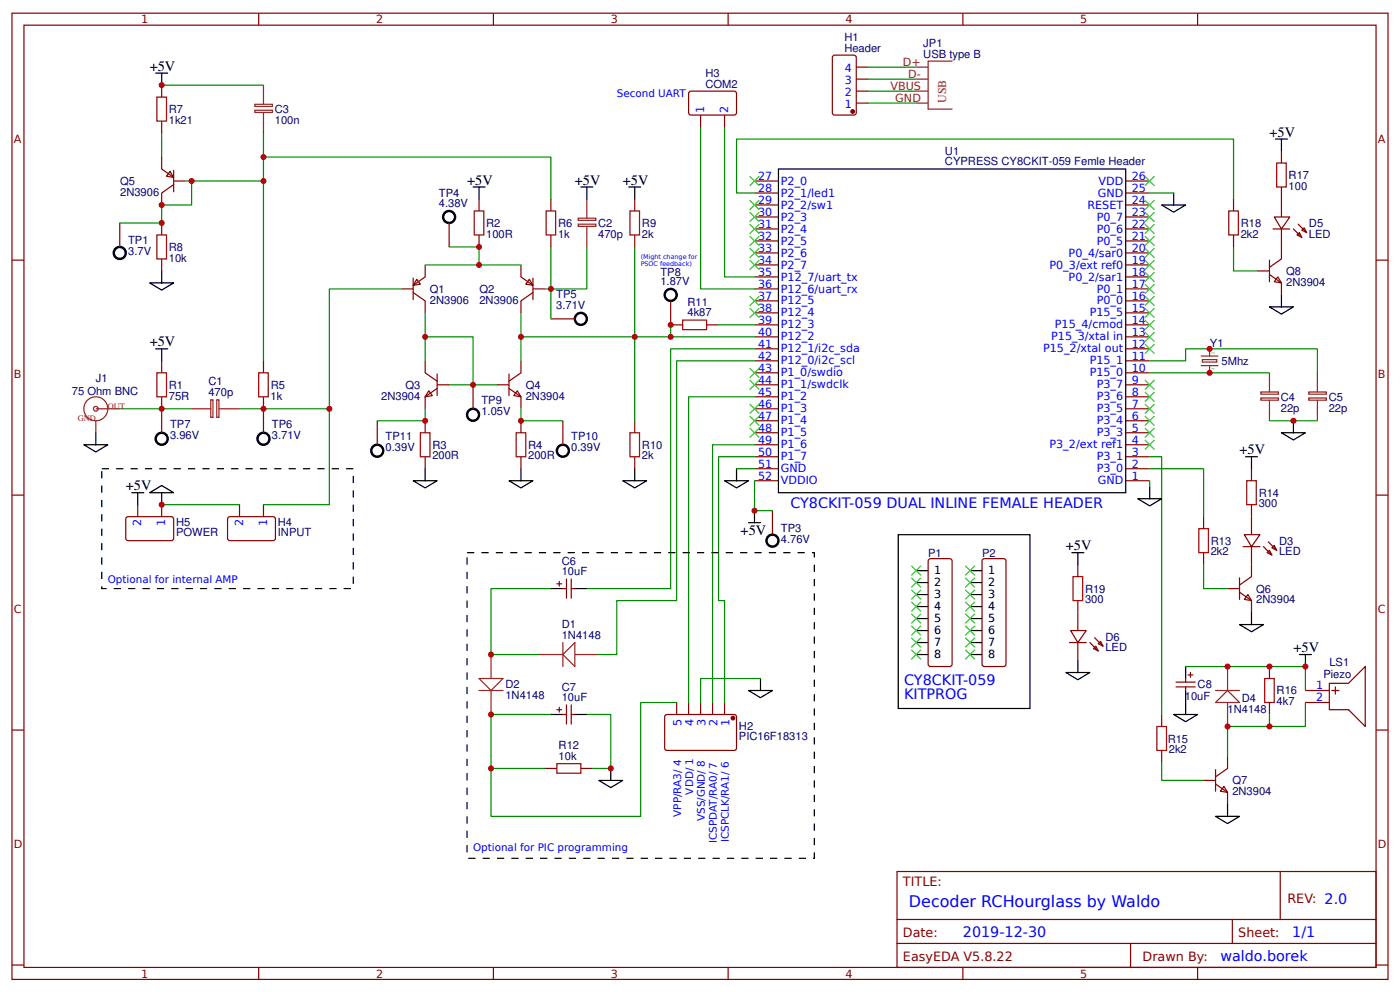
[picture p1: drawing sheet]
<svg xmlns="http://www.w3.org/2000/svg" width="309mm" height="219mm" viewBox="0 0 309 219" stroke-linecap="round" stroke-linejoin="round" font-family="sans-serif">
<g fill="none" stroke="#800" stroke-width=".26">
<path d="M2.6 2.9h304.1v213.3h-304.1zM5.3 5.6h298.7v207.9h-298.7zM35.7 18.8v2.6M57.1 2.9v2.7M109 2.9v2.7M160.9 2.9v2.7M184 12.4l.4-.2h4.2l.5 .2 .1 12.5-.3 .4-4.5 .1-.4-.3zM189.2 17.5h2.6M189.2 14.8h2.6M212.7 2.9v2.7M264.6 2.9v2.7M35.7 26.7v2.7"/>
<path d="M35.7 34.7v2.6l2.7 1.9M37.6 37.8l.8 1.4-1.6-.3zM38.4 40h2.6M38.4 37.6v4.7M166.7 40h5.3M189.2 22.8h2.6M189.2 20.1h2.6M248.7 40h5.3M2.6 57.4h2.7M35.7 49.2v2.7M35.7 57.1v2.7M38.4 40.7l-2.7 1.9v2.6"/>
<path d="M93.9 58.5v2.6l-2.6 1.9M105.8 43.9v2.7M105.8 51.9v2.6M115.1 58.5v2.6l2.6 1.9M121.7 43.9v2.7M121.7 51.9v2.6M140.2 43.9v2.7M140.2 51.9v2.6M166.7 58.5h5.3M166.7 55.8h5.3M166.7 53.2h5.3M166.7 50.5h5.3"/>
<path d="M166.7 47.9h5.3M166.7 45.2h5.3M166.7 42.6h5.3M248.7 58.5h5.3M248.7 55.8h5.3M248.7 53.2h5.3M248.7 50.5h5.3M248.7 47.9h5.3M248.7 45.2h5.3M248.7 42.6h5.3M304 57.4h2.7M35.7 79.6v2.7"/>
<path d="M58.2 79.6v2.7M88.6 63.8h2.7M91.3 64.6l2.6 1.8v2.7M91.3 61.4v4.7M92.1 61.6l.8 1.1-1.6 .3zM93.9 79.6v2.7l2.7 1.8M115.1 79.6v2.7l-2.7 1.8M116.9 61.6l.8 1.4-1.5-.3zM117.7 63.8h2.7M117.7 64.6l-2.6 1.8v2.7M117.7 61.4v4.7M148.2 71.7h2.6"/>
<path d="M156.1 71.7h2.6M166.7 79.6h5.3M166.7 77h5.3M166.7 74.3h5.3M166.7 71.7h5.3M166.7 69.1h5.3M166.7 66.4h5.3M166.7 63.8h5.3M166.7 61.1h5.3M248.7 79.6h5.3M248.7 77h5.3M248.7 74.3h5.3"/>
<path d="M248.7 71.7h5.3M248.7 69.1h5.3M248.7 66.4h5.3M248.7 63.8h5.3M248.7 61.1h5.3M35.7 87.6v2.6M58.2 87.6v2.6M93.9 92.9v2.6M94.7 86.3l.8 1-1.6 .3zM96.6 84.9h2.6M96.6 85.7l-2.7 1.9v2.6M96.6 82.5v4.8"/>
<path d="M109.8 84.9h2.6M112.4 85.7l2.7 1.9v2.6M112.4 82.5v4.8M114.3 86.3l.8 1.3-1.6-.3zM115.1 92.9v2.6M140.2 92.9v2.6M166.7 98.2h5.3M166.7 95.5h5.3M166.7 92.9h5.3M166.7 90.2h5.3M166.7 87.6h5.3M166.7 84.9h5.3"/>
<path d="M166.7 82.3h5.3M248.7 98.2h5.3M248.7 95.5h5.3M248.7 92.9h5.3M248.7 90.2h5.3M248.7 87.6h5.3M248.7 84.9h5.3M248.7 82.3h5.3M2.6 109.3h2.7M93.9 100.8v2.7M115.1 100.8v2.7M140.2 100.8v2.7"/>
<path d="M166.7 106.1h5.3M166.7 103.5h5.3M166.7 100.8h5.3M248.7 106.1h5.3M248.7 103.5h5.3M248.7 100.8h5.3M265.9 114v2.7M274.9 118h3.4l-1.8 2.6zM276.5 103.5v2.6M276.5 111.4v6.6M280.2 119.6l1.8 1.8M304 109.3h2.7"/>
<path d="M265.9 122v2.6M271.2 129.9h2.6M273.8 130.7l2.7 1.9v2.6M273.8 127.5v4.8M274.6 120.6h3.7M275.7 131.2l.8 1.4-1.6-.3zM276.5 120.6v6.7l-2.7 1.8M279.1 120.6l1.9 1.9M279.9 122l.6-.6 .5 1.1zM281 120.9l.5-.5 .5 1zM256.6 157.7v2.6M280.5 147.1v2.7"/>
<path d="M280.5 155v2.7M288.4 152.4h5.3M288.4 155h5.3M293.7 150.8h4.2l3.7-3.7v13.2l-3.7-3.7h-4.2zM294.2 152.4h1.6M295 151.6v1.6M2.6 161.1h2.7M256.6 165.6v2.7M265.9 172.2h2.7M268.6 173l2.6 1.9v2.6M268.6 169.9v4.7M270.4 173.6l.8 1.3-1.6-.3z"/>
<path d="M271.2 167v2.6l-2.6 1.8M304 161.1h2.7M198.2 192.4h105.8v21.1h-105.8zM282.8 192.4v10.5M2.6 213h2.7M57.1 213.5v2.7M109 213.5v2.7M160.9 213.5v2.7M198.2 202.9h105.8M198.2 208.2h105.8M212.7 213.5v2.7M249.8 208.2v5.3"/>
<path d="M264.6 213.5v2.7M272.3 202.9v5.3M304 213h2.7"/>
</g>
<g fill="none" stroke="#000" stroke-width=".26">
<path d="M34.4 16.1h2.6M35.7 16.1v2.7M172 37.3h76.7v71.4h-76.7zM35.7 59.8v2.6M104.5 41.3h2.7M105.8 41.3v2.6M128.3 41.3h2.7M129.6 41.3v2.6M138.9 41.3h2.7M140.2 41.3v2.6M256.6 45.2h5.3l-2.6 1.6zM259.3 42.6v2.6"/>
<path d="M33.1 62.4h5.3l-2.7 1.6zM34.4 77h2.6M35.7 77v2.6M18.5 98.2h5.3l-2.6 1.5zM21.2 95.5v2.7M283.1 95.5h5.3l-2.6 1.6zM285.8 92.9v2.6M91.3 106.1h5.3l-2.7 1.6zM93.9 103.5v2.6M112.4 106.1h5.3l-2.6 1.6zM115.1 103.5v2.6M137.6 106.1h5.3l-2.7 1.6z"/>
<path d="M140.2 103.5v2.6M160.1 106.1h5.3l-2.7 1.6zM162.7 103.5v2.6M165.4 115.4h2.6M166.7 112.7v2.7M251.4 110.1h5.2l-2.6 1.6zM254 107.4v2.7M275.2 100.8h2.6M276.5 100.8v2.7M273.8 137.8h5.3l-2.6 1.6zM276.5 135.2v2.6M259.3 157.7h5.3l-2.7 1.6z"/>
<path d="M261.9 155v2.7M287.1 144.5h2.6M288.4 144.5v2.6M271.2 177.5v2.7M268.6 180.2h5.2l-2.6 1.6z"/>
</g>
<g fill="none" stroke="#8d2323" stroke-width=".26">
<path d="M58.2 18.8v4.2M202.4 14.8h2.7M202.4 17.5h2.7M210.3 13.5h-5.2v10.6h5.2M56.3 24.3h3.9v.5h-3.9zM56.3 23h3.9v.5h-3.9zM58.2 24.9v4.5M202.4 20.1h2.7M202.4 22.8h2.7M127.7 49.5h3.9v.5h-3.9zM127.7 48.2h3.9v.4h-3.9zM129.6 43.9v4.3"/>
<path d="M129.6 50v4.5M265.4 78.6h3.7M265.6 79.4h3.2v.5h-3.2zM267.2 77v1.6M21.2 90.2h5.3M21.2 92.9v2.6M42.3 90.2h4.3M46.6 88.2h.4v3.9h-.4zM47.9 88.2h.5v3.9h-.5zM48.4 90.2h4.5M265.4 80.7h3.7M267.2 80.7v1.6"/>
<path d="M278.6 87.8h3.8v.5h-3.8zM278.6 86.5h3.8v.5h-3.8zM280.5 82.3v4.2M280.5 88.4v4.5M289.1 87.8h3.9v.5h-3.9zM289.1 86.5h3.9v.5h-3.9zM291 82.3v4.2M291 88.4v4.5M268.6 155l2.6-2.6 2.6 2.6zM268.6 152.4h5.2M271.2 147.1v5.3M271.2 155v5.3"/>
<circle cx="21.2" cy="90.2" r="2.65"/>
<circle cx="21.2" cy="90.2" r=".53"/>
</g>
<g fill="none" stroke="#080" stroke-width=".26">
<path d="M35.7 18.8h22.5M191.8 14.8h10.6M191.8 17.5h10.6M35.7 29.4v5.3M42.3 40v5.2h-6.6v4h-9.2M58.2 29.4v10.6h-17.2M58.2 34.7h63.5v9.2M58.2 40v39.6M191.8 20.1h10.6M191.8 22.8h10.6M93.9 58.5h21.2M99.2 54.5h6.6v4"/>
<path d="M121.7 54.5v9.3h-1.3M129.6 54.5v9.3h-7.9M140.2 54.5v19.8h-25.1M254 42.6h5.3M88.6 63.8h-15.8v26.4h-19.9M93.9 74.3h10.6v10.6M93.9 69.1v10.5M115.1 69.1v10.5M148.2 71.7v2.6h-8v18.6M158.7 71.7h8M254 79.6h7.9v-2.6h29.1v5.3M26.5 90.2h15.8"/>
<path d="M93.9 90.2v2.7h-10.6M99.2 84.9h10.6M115.1 90.2v2.7h9.3M254 82.3h26.5M280.5 92.9h10.5M162.7 103.5h4M166.7 106.1v6.6h4M254 103.5h11.9v10.5M254 100.8h2.6v56.9M254 106.1v1.3M265.9 124.6v5.3h5.3M261.9 147.1h26.5v5.3"/>
<path d="M280.5 157.7v2.6h-9.3v6.7M288.4 155v5.3h-7.9M256.6 168.3v3.9h9.3"/>
</g>
<g fill="none" stroke="#a00000" stroke-width=".26">
<path d="M34.7 21.4h2.1v5.3h-2.1zM34.7 51.9h2.1v5.2h-2.1zM104.8 46.6h2.1v5.3h-2.1zM120.6 46.6h2.2v5.3h-2.2zM139.2 46.6h2.1v5.3h-2.1zM150.8 70.6h5.3v2.2h-5.3zM34.7 82.3h2.1v5.3h-2.1zM57.1 82.3h2.2v5.3h-2.2zM92.9 95.5h2.1v5.3h-2.1zM114 95.5h2.2v5.3h-2.2zM139.2 95.5h2.1v5.3h-2.1zM264.8 116.7h2.2v5.3h-2.2z"/>
<path d="M275.4 106.1h2.1v5.3h-2.1zM279.4 149.8h2.1v5.2h-2.1zM255.6 160.3h2.1v5.3h-2.1z"/>
</g>
<circle cx="188.4" cy="24.6" r=".4" fill="#800" stroke="#800" stroke-width=".26"/>
<circle cx="170.7" cy="119.3" r="1.32" fill="#fff" stroke="#000" stroke-width=".53"/>
<path d="M170.7 112.7v5.3" fill="none" stroke="#800" stroke-width=".26"/>
<circle cx="26.5" cy="55.8" r="1.32" fill="#fff" stroke="#000" stroke-width=".53"/>
<path d="M26.5 49.2v5.3" fill="none" stroke="#800" stroke-width=".26"/>
<circle cx="99.2" cy="47.9" r="1.32" fill="#fff" stroke="#000" stroke-width=".53"/>
<path d="M99.2 49.2v5.3" fill="none" stroke="#800" stroke-width=".26"/>
<circle cx="128.3" cy="70.4" r="1.32" fill="#fff" stroke="#000" stroke-width=".53"/>
<path d="M121.7 70.4h5.3" fill="none" stroke="#800" stroke-width=".26"/>
<path d="M121.7 63.8v6.6" fill="none" stroke="#080" stroke-width=".26"/>
<circle cx="58.2" cy="96.8" r="1.32" fill="#fff" stroke="#000" stroke-width=".53"/>
<path d="M58.2 90.2v5.3" fill="none" stroke="#800" stroke-width=".26"/>
<circle cx="35.7" cy="96.8" r="1.32" fill="#fff" stroke="#000" stroke-width=".53"/>
<path d="M35.7 90.2v5.3" fill="none" stroke="#800" stroke-width=".26"/>
<circle cx="148.2" cy="65.1" r="1.32" fill="#fff" stroke="#000" stroke-width=".53"/>
<path d="M148.2 66.4v5.3" fill="none" stroke="#800" stroke-width=".26"/>
<circle cx="104.5" cy="91.5" r="1.32" fill="#fff" stroke="#000" stroke-width=".53"/>
<path d="M104.5 84.9v5.3" fill="none" stroke="#800" stroke-width=".26"/>
<circle cx="124.4" cy="99.5" r="1.32" fill="#fff" stroke="#000" stroke-width=".53"/>
<path d="M124.4 92.9v5.3" fill="none" stroke="#800" stroke-width=".26"/>
<circle cx="83.3" cy="99.5" r="1.32" fill="#fff" stroke="#000" stroke-width=".53"/>
<g fill="none" stroke="#800" stroke-width=".26">
<path d="M152.4 20.2h10.1l.2 .4-.1 4.5-.4 .3-9.8-.1-.3-.4v-4.3zM154.8 25.4v2.6M160.1 25.4v2.6M283.1 33.3v2.7M272.5 43.9v2.7M272.5 51.9v2.6M277.8 59.8h2.7M280.5 57.4v4.8M281.3 50.5h3.7M281.5 47.9h3.5l-1.9 2.6zM283.1 41.3v6.6M283.1 50.5v6.6l-2.6 1.9"/>
<path d="M285.8 50.5l1.8 1.9M286.8 49.5l1.9 1.8M287.1 51.3l.5 1.1-1.1-.5zM288.1 50.3l.6 1-1.1-.5zM280.5 60.6l2.6 1.8v2.7M282.3 61.1l.8 1.3-1.6-.2zM83.3 92.9v5.3M28 114.1h10.1l.3 .5-.1 4.5-.5 .2h-9.8l-.2-.5v-4.2zM30.4 111.4v2.6M35.7 111.4v2.6M50.5 114.1h10.1l.3 .5-.1 4.5-.5 .2h-9.8l-.2-.5v-4.2zM52.9 111.4v2.6"/>
<path d="M58.2 111.4v2.6M123 128.9h1.1M123.6 128.3v1.1M124.4 129.9h.7M125.1 127.8v4.2M126.2 127.8v4.2M126.2 129.9h.8M205.1 123.6l.5-.3h4.2l.5 .3v.2v22.8v.2l-.5 .3h-4.2l-.5-.3v-.2zM217 123.6l.5-.3h4.2l.5 .3v.2v22.8v.2l-.5 .3h-4.2l-.5-.3v-.2zM236.5 139.2h3.5l-1.9 2.6zM238.1 124.6v2.7M238.1 132.6v6.6"/>
<path d="M123 156.6h1.1M123.6 156.1v1.1M124.4 157.7h.7M125.1 155.6v4.2M126.2 155.6v4.2M126.2 157.7h.8M147.1 157.8h15.4l.2 .4-.1 7.2-.4 .2h-15.1l-.3-.5v-6.9zM149.5 155v2.7M152.1 155v2.7M154.8 155v2.7M157.4 155v2.7M160.1 155v2.7"/>
<path d="M236.3 141.8h3.7M238.1 141.8v4M240.8 141.8l1.8 1.9M241.6 143.1l.5-.5 .5 1.1zM241.8 140.8l1.9 1.8M242.6 142.1l.6-.5 .5 1zM259.8 150.5h4.3M259.8 151.6h4.3M261.9 149.8v.7M261.9 151.6v.8M262.5 149h1M263 148.4v1.1"/>
<path d="M120.4 169.6h2.6M128.3 169.6h2.7"/>
</g>
<path d="M105.8 149.8h5.3l-2.6 2.6zM105.8 152.4h5.3M108.5 144.5v5.3M108.5 152.4v5.3M119.1 144.5h5.3M124.4 144.5l2.6-2.7v5.3zM124.4 141.8v5.3M127 144.5h5.3" fill="none" stroke="#8d2323" stroke-width=".26"/>
<path d="M282 36h2.2v5.3h-2.2zM271.5 46.6h2.1v5.3h-2.1zM237.1 127.3h2.1v5.3h-2.1zM123 168.5h5.3v2.2h-5.3z" fill="none" stroke="#a00000" stroke-width=".26"/>
<circle cx="161.9" cy="158.5" r=".4" fill="#800" stroke="#800" stroke-width=".26"/>
<g fill="none" stroke="#080" stroke-width=".26">
<path d="M154.8 28v35.8h11.9M160.1 28v33.1h6.6M166.7 42.6h-4v-11.9h109.8v13.2M272.5 54.5v5.3h5.3M148.2 74.3h18.5M166.7 77h-18.5v52.9h-18.6M166.7 79.6h-17.2v53h-13.2v11.9h-4M72.8 90.2v21.2h-14.6M166.7 87.6h-14.6v67.4M166.7 98.2h-9.3v56.8M35.7 111.4h17.2M166.7 100.8h-8v31.8h1.4v22.4"/>
<path d="M121.7 129.9h-13.2v14.6h10.6M121.7 157.7h-13.2v11.9h11.9M129.6 157.7h5.3v11.9h-3.9M149.5 155h-7.9v25.2h-33.1v-10.6M168 149.8h-13.2v5.2"/>
</g>
<g fill="none" stroke="#000" stroke-width=".26">
<path d="M281.8 30.7h2.6M283.1 30.7v2.6M280.5 67.7h5.3l-2.7 1.6zM283.1 65.1v2.6M29.1 108.7h2.6M30.4 108.7v2.7M33.1 108.7l2.6-1.5 2.7 1.5zM35.7 108.7v2.7M198.4 118h29.1v38.4h-29.1zM121.7 129.9h2.7M127 129.9h2.6M202.4 125.9h2.7"/>
<path d="M202.4 128.6h2.7M202.4 131.2h2.7M202.4 133.9h2.7M202.4 136.5h2.7M202.4 139.2h2.7M214.3 125.9h2.7M214.3 128.6h2.7M214.3 131.2h2.7M214.3 133.9h2.7M214.3 136.5h2.7M214.3 139.2h2.7M236.8 122h2.6"/>
<path d="M238.1 122v2.6M121.7 157.7h2.7M127 157.7h2.6M165.4 152.4h5.3l-2.7 1.6zM168 149.8v2.6M202.4 141.8h2.7M202.4 144.5h2.7M214.3 141.8h2.7M214.3 144.5h2.7M235.5 148.4h5.3l-2.7 1.6zM238.1 145.8v2.6M261.9 147.1v2.7"/>
<path d="M261.9 152.4v2.6M132.3 172.2h5.3l-2.7 1.6zM134.9 169.6v2.6"/>
</g>
<path d="M22.5 103.5h55.6v26.4h-55.6zM103.2 122h76.7v67.4h-76.7z" fill="none" stroke="#000" stroke-width=".26" stroke-dasharray="1.6 1.6" stroke-linecap="butt"/>
<g fill="#000" stroke="#3c3" stroke-width=".26">
<path d="M165.6 38.9l2.1 2.1zM167.7 38.9l-2.1 2.1z"/>
<path d="M252.9 38.9l2.2 2.1zM255.1 38.9l-2.2 2.1z"/>
<path d="M165.6 57.4l2.1 2.1zM167.7 57.4l-2.1 2.1z"/>
<path d="M165.6 54.8l2.1 2.1zM167.7 54.8l-2.1 2.1z"/>
<path d="M165.6 52.1l2.1 2.1zM167.7 52.1l-2.1 2.1z"/>
<path d="M165.6 49.5l2.1 2.1zM167.7 49.5l-2.1 2.1z"/>
<path d="M165.6 46.8l2.1 2.1zM167.7 46.8l-2.1 2.1z"/>
<path d="M165.6 44.2l2.1 2.1zM167.7 44.2l-2.1 2.1z"/>
<path d="M252.9 44.2l2.2 2.1zM255.1 44.2l-2.2 2.1z"/>
<path d="M252.9 46.8l2.2 2.1zM255.1 46.8l-2.2 2.1z"/>
<path d="M252.9 49.5l2.2 2.1zM255.1 49.5l-2.2 2.1z"/>
<path d="M252.9 52.1l2.2 2.1zM255.1 52.1l-2.2 2.1z"/>
<path d="M252.9 54.8l2.2 2.1zM255.1 54.8l-2.2 2.1z"/>
<path d="M252.9 57.4l2.2 2.1zM255.1 57.4l-2.2 2.1z"/>
<path d="M165.6 68l2.1 2.1zM167.7 68l-2.1 2.1z"/>
<path d="M165.6 65.4l2.1 2.1zM167.7 65.4l-2.1 2.1z"/>
<path d="M252.9 60.1l2.2 2.1zM255.1 60.1l-2.2 2.1z"/>
<path d="M252.9 62.7l2.2 2.1zM255.1 62.7l-2.2 2.1z"/>
<path d="M252.9 65.4l2.2 2.1zM255.1 65.4l-2.2 2.1z"/>
<path d="M252.9 68l2.2 2.1zM255.1 68l-2.2 2.1z"/>
<path d="M252.9 70.6l2.2 2.2zM255.1 70.6l-2.2 2.2z"/>
<path d="M252.9 73.3l2.2 2.1zM255.1 73.3l-2.2 2.1z"/>
<path d="M252.9 75.9l2.2 2.2zM255.1 75.9l-2.2 2.2z"/>
<path d="M165.6 94.5l2.1 2.1zM167.7 94.5l-2.1 2.1z"/>
<path d="M165.6 91.8l2.1 2.1zM167.7 91.8l-2.1 2.1z"/>
<path d="M165.6 89.2l2.1 2.1zM167.7 89.2l-2.1 2.1z"/>
<path d="M165.6 83.9l2.1 2.1zM167.7 83.9l-2.1 2.1z"/>
<path d="M165.6 81.2l2.1 2.1zM167.7 81.2l-2.1 2.1z"/>
<path d="M252.9 83.9l2.2 2.1zM255.1 83.9l-2.2 2.1z"/>
<path d="M252.9 86.5l2.2 2.1zM255.1 86.5l-2.2 2.1z"/>
<path d="M252.9 89.2l2.2 2.1zM255.1 89.2l-2.2 2.1z"/>
<path d="M252.9 91.8l2.2 2.1zM255.1 91.8l-2.2 2.1z"/>
<path d="M252.9 94.5l2.2 2.1zM255.1 94.5l-2.2 2.1z"/>
<path d="M252.9 97.1l2.2 2.1zM255.1 97.1l-2.2 2.1z"/>
<path d="M201.3 138.1l2.2 2.1zM203.5 138.1l-2.2 2.1z"/>
<path d="M201.3 135.5l2.2 2.1zM203.5 135.5l-2.2 2.1z"/>
<path d="M201.3 132.8l2.2 2.1zM203.5 132.8l-2.2 2.1z"/>
<path d="M201.3 130.2l2.2 2.1zM203.5 130.2l-2.2 2.1z"/>
<path d="M201.3 127.5l2.2 2.1zM203.5 127.5l-2.2 2.1z"/>
<path d="M201.3 124.9l2.2 2.1zM203.5 124.9l-2.2 2.1z"/>
<path d="M213.3 124.9l2.1 2.1zM215.4 124.9l-2.1 2.1z"/>
<path d="M213.3 127.5l2.1 2.1zM215.4 127.5l-2.1 2.1z"/>
<path d="M213.3 130.2l2.1 2.1zM215.4 130.2l-2.1 2.1z"/>
<path d="M213.3 132.8l2.1 2.1zM215.4 132.8l-2.1 2.1z"/>
<path d="M213.3 135.5l2.1 2.1zM215.4 135.5l-2.1 2.1z"/>
<path d="M213.3 138.1l2.1 2.1zM215.4 138.1l-2.1 2.1z"/>
<path d="M201.3 143.4l2.2 2.1zM203.5 143.4l-2.2 2.1z"/>
<path d="M201.3 140.8l2.2 2.1zM203.5 140.8l-2.2 2.1z"/>
<path d="M213.3 140.8l2.1 2.1zM215.4 140.8l-2.1 2.1z"/>
<path d="M213.3 143.4l2.1 2.1zM215.4 143.4l-2.1 2.1z"/>
</g>
<g fill="#c00">
<circle cx="72.8" cy="90.2" r=".66"/>
<circle cx="108.5" cy="169.6" r=".66"/>
<circle cx="108.5" cy="157.7" r=".66"/>
<circle cx="93.9" cy="92.9" r=".66"/>
<circle cx="115.1" cy="92.9" r=".66"/>
<circle cx="35.7" cy="49.2" r=".66"/>
<circle cx="35.7" cy="90.2" r=".66"/>
<circle cx="58.2" cy="90.2" r=".66"/>
<circle cx="58.2" cy="40" r=".66"/>
<circle cx="115.1" cy="74.3" r=".66"/>
<circle cx="121.7" cy="63.8" r=".66"/>
<circle cx="288.4" cy="147.1" r=".66"/>
<circle cx="280.5" cy="147.1" r=".66"/>
<circle cx="267.2" cy="82.3" r=".66"/>
<circle cx="267.2" cy="77" r=".66"/>
<circle cx="271.2" cy="160.3" r=".66"/>
<circle cx="271.2" cy="147.1" r=".66"/>
<circle cx="280.5" cy="160.3" r=".66"/>
<circle cx="93.9" cy="74.3" r=".66"/>
<circle cx="104.5" cy="84.9" r=".66"/>
<circle cx="105.8" cy="58.5" r=".66"/>
<circle cx="140.2" cy="74.3" r=".66"/>
<circle cx="35.7" cy="18.8" r=".66"/>
<circle cx="42.3" cy="40" r=".66"/>
<circle cx="35.7" cy="45.2" r=".66"/>
<circle cx="58.2" cy="34.7" r=".66"/>
<circle cx="285.8" cy="92.9" r=".66"/>
<circle cx="166.7" cy="112.7" r=".66"/>
<circle cx="105.8" cy="54.5" r=".66"/>
<circle cx="108.5" cy="144.5" r=".66"/>
<circle cx="134.9" cy="169.6" r=".66"/>
<circle cx="148.2" cy="71.7" r=".66"/>
<circle cx="148.2" cy="74.3" r=".66"/>
<circle cx="35.7" cy="111.4" r=".66"/>
</g>
<text font-size="3.5" fill="#00f" x="200.8" y="200.3">Decoder RCHourglass by Waldo</text>
<g font-size="3.2">
<text x="33.1" y="15.6">+5V</text>
<text x="280.5" y="30.2">+5V</text>
<text x="103.2" y="40.7">+5V</text>
<text x="127" y="40.7">+5V</text>
<text x="137.6" y="40.7">+5V</text>
<text x="33.1" y="76.5">+5V</text>
<text x="273.8" y="100.3">+5V</text>
<text x="27.8" y="108.2">+5V</text>
<text x="163.6" y="118">+5V</text>
<text x="235.5" y="121.4">+5V</text>
<text x="285.8" y="143.9">+5V</text>
</g>
<g font-size="3.2" fill="#00f">
<text x="174.6" y="112.2">CY8CKIT-059 DUAL INLINE FEMALE HEADER</text>
<text x="199.8" y="151.1">CY8CKIT-059</text>
<text x="199.8" y="154.3">KITPROG</text>
<text x="212.7" y="206.9">2019-12-30</text>
<text x="285.5" y="206.9">1/1</text>
<text x="269.6" y="212.2">waldo.borek</text>
</g>
<g font-size="2.8" fill="#800">
<text x="199.5" y="195.5">TITLE:</text>
<text x="284.4" y="199.2">REV: 2.0</text>
<text x="199.5" y="206.9">Date:</text>
<text x="273.6" y="206.9">Sheet:</text>
<text x="199.5" y="212.2">EasyEDA V5.8.22</text>
<text x="252.4" y="212.2">Drawn By:</text>
</g>
<text font-size="2.6" fill="#8d2323" x="209" y="22.8" transform="rotate(-90 209 22.8)">USB</text>
<g font-size="2.5" fill="#800">
<text x="31.2" y="5.2">1</text>
<text x="83.1" y="5.2">2</text>
<text x="134.9" y="5.2">3</text>
<text x="186.8" y="5.2">4</text>
<text x="238.7" y="5.2">5</text>
<text x="3" y="31.5">A</text>
<text x="304.4" y="31.5">A</text>
<text x="3" y="83.3">B</text>
<text x="304.4" y="83.3">B</text>
<text x="3" y="135.2">C</text>
<text x="304.4" y="135.2">C</text>
<text x="3" y="187.1">D</text>
<text x="304.4" y="187.1">D</text>
<text x="31.2" y="215.8">1</text>
<text x="83.1" y="215.8">2</text>
<text x="134.9" y="215.8">3</text>
<text x="186.8" y="215.8">4</text>
<text x="238.7" y="215.8">5</text>
</g>
<g font-size="2.5" fill="#000080">
<text x="186.5" y="11.4">Header</text>
<text x="186.5" y="9">H1</text>
<text x="204" y="10.4">JP1</text>
<text x="155.9" y="17">H3</text>
<text x="204" y="12.7">USB type B</text>
<text x="155.9" y="19.3">COM2</text>
<text x="37.3" y="27.3">1k21</text>
<text x="37.3" y="24.9">R7</text>
<text x="60.7" y="27.3">100n</text>
<text x="60.7" y="24.9">C3</text>
<text x="208.8" y="34.1">U1</text>
<text x="26.5" y="40.8">Q5</text>
<text x="208.8" y="36.5">CYPRESS CY8CKIT-059 Femle Header</text>
<text x="284.7" y="41.9">100</text>
<text x="284.7" y="39.5">R17</text>
<text x="26.5" y="43.2">2N3906</text>
<text x="97" y="45.8">4.38V</text>
<text x="97" y="43.4">TP4</text>
<text x="28.3" y="53.9">TP1</text>
<text x="107.4" y="52.5">100R</text>
<text x="107.4" y="50.1">R2</text>
<text x="123.3" y="52.5">1k</text>
<text x="123.3" y="50.1">R6</text>
<text x="132.2" y="52.5">470p</text>
<text x="132.2" y="50.1">C2</text>
<text x="141.8" y="52.5">2k</text>
<text x="141.8" y="50.1">R9</text>
<text x="274.1" y="52.5">2k2</text>
<text x="274.1" y="50.1">R18</text>
<text x="289.2" y="52.5">LED</text>
<text x="289.2" y="50.1">D5</text>
<text x="28.3" y="56.3">3.7V</text>
<text x="37.3" y="57.8">10k</text>
<text x="37.3" y="55.4">R8</text>
<text x="95" y="64.6">Q1</text>
<text x="105.9" y="64.6">Q2</text>
<text x="122.9" y="65.9">TP5</text>
<text x="145.9" y="60.9">TP8</text>
<text x="145.9" y="63">1.87V</text>
<text x="284.2" y="63">2N3904</text>
<text x="284.2" y="60.7">Q8</text>
<text x="95" y="67">2N3906</text>
<text x="105.9" y="67">2N3906</text>
<text x="122.9" y="68.3">3.71V</text>
<text x="151.9" y="69.8">4k87</text>
<text x="151.9" y="67.5">R11</text>
<text x="267.3" y="76.6">Y1</text>
<text x="269.9" y="80.6">5Mhz</text>
<text x="15.9" y="87.2">75 Ohm BNC</text>
<text x="21.2" y="84.4">J1</text>
<text x="37.3" y="88.2">75R</text>
<text x="37.3" y="85.8">R1</text>
<text x="46" y="87.4">470p</text>
<text x="46" y="85.1">C1</text>
<text x="59.8" y="88.2">1k</text>
<text x="59.8" y="85.8">R5</text>
<text x="84.2" y="88.2">2N3904</text>
<text x="89.6" y="85.8">Q3</text>
<text x="106.4" y="89.2">TP9</text>
<text x="116.2" y="88.2">2N3904</text>
<text x="116.2" y="85.8">Q4</text>
<text x="283" y="88.4">C4</text>
<text x="293.6" y="88.4">C5</text>
<text x="37.6" y="94.5">TP7</text>
<text x="60.1" y="94.5">TP6</text>
<text x="106.4" y="91.6">1.05V</text>
<text x="283" y="90.8">22p</text>
<text x="293.6" y="90.8">22p</text>
<text x="37.6" y="96.9">3.96V</text>
<text x="60.1" y="96.9">3.71V</text>
<text x="85.2" y="99.5">0.39V</text>
<text x="85.2" y="97.2">TP11</text>
<text x="95.5" y="101.4">200R</text>
<text x="95.5" y="99">R3</text>
<text x="116.7" y="101.4">200R</text>
<text x="116.7" y="99">R4</text>
<text x="126.2" y="99.5">0.39V</text>
<text x="126.2" y="97.2">TP10</text>
<text x="141.8" y="101.4">2k</text>
<text x="141.8" y="99">R10</text>
<text x="278.1" y="112">300</text>
<text x="278.1" y="109.6">R14</text>
<text x="38.9" y="118.3">POWER</text>
<text x="38.9" y="116">H5</text>
<text x="61.4" y="118.3">INPUT</text>
<text x="61.4" y="116">H4</text>
<text x="172.5" y="119.8">4.76V</text>
<text x="172.5" y="117.4">TP3</text>
<text x="124.1" y="124.6">C6</text>
<text x="205.1" y="122.9">P1</text>
<text x="217" y="122.9">P2</text>
<text x="267.5" y="122.6">2k2</text>
<text x="267.5" y="120.2">R13</text>
<text x="282.6" y="122.6">LED</text>
<text x="282.6" y="120.2">D3</text>
<text x="124.1" y="127">10uF</text>
<text x="239.7" y="130.8">R19</text>
<text x="277.5" y="130.8">Q6</text>
<text x="239.7" y="133.2">300</text>
<text x="277.5" y="133.2">2N3904</text>
<text x="124.1" y="141">1N4148</text>
<text x="124.1" y="138.7">D1</text>
<text x="244.2" y="143.7">LED</text>
<text x="244.2" y="141.4">D6</text>
<text x="292.4" y="149.6">Piezo</text>
<text x="293.7" y="147">LS1</text>
<text x="111.7" y="154.3">1N4148</text>
<text x="111.7" y="151.9">D2</text>
<text x="124.1" y="154.8">10uF</text>
<text x="124.1" y="152.4">C7</text>
<text x="261.8" y="154.6">10uF</text>
<text x="264.6" y="151.9">C8</text>
<text x="274.4" y="154.9">D4</text>
<text x="282" y="155.6">4k7</text>
<text x="282" y="153.3">R16</text>
<text x="163.2" y="161">H2</text>
<text x="271.2" y="157.3">1N4148</text>
<text x="123.4" y="167.7">10k</text>
<text x="123.4" y="165.4">R12</text>
<text x="163.2" y="163.4">PIC16F18313</text>
<text x="258" y="163.9">R15</text>
<text x="258.2" y="166.2">2k2</text>
<text x="272.3" y="173.1">Q7</text>
<text x="272.3" y="175.5">2N3904</text>
</g>
<g font-size="2.5" fill="#00f">
<text x="186.6" y="15.9">4</text>
<text x="186.6" y="23.8">1</text>
<text x="186.6" y="21.2">2</text>
<text x="186.6" y="18.5">3</text>
<text x="155.6" y="24.9" transform="rotate(-90 155.6 24.9)">1</text>
<text x="160.9" y="24.9" transform="rotate(-90 160.9 24.9)">2</text>
<text x="167.5" y="39.7">27</text>
<text x="172.5" y="40.7">P2_0</text>
<text x="242.7" y="40.7">VDD</text>
<text x="250" y="39.7">26</text>
<text x="167.5" y="42.3">28</text>
<text x="167.5" y="45">29</text>
<text x="167.5" y="47.6">30</text>
<text x="172.5" y="43.4">P2_1/led1</text>
<text x="172.5" y="46">P2_2/sw1</text>
<text x="240.3" y="46">RESET</text>
<text x="242.5" y="43.4">GND</text>
<text x="250" y="47.6">23</text>
<text x="250" y="45">24</text>
<text x="250" y="42.3">25</text>
<text x="167.5" y="50.3">31</text>
<text x="167.5" y="52.9">32</text>
<text x="172.5" y="48.7">P2_3</text>
<text x="172.5" y="51.3">P2_4</text>
<text x="172.5" y="54">P2_5</text>
<text x="242.3" y="54">P0_5</text>
<text x="242.3" y="51.3">P0_6</text>
<text x="242.3" y="48.7">P0_7</text>
<text x="250" y="52.9">21</text>
<text x="250" y="50.3">22</text>
<text x="167.5" y="55.6">33</text>
<text x="167.5" y="58.2">34</text>
<text x="172.5" y="56.6">P2_6</text>
<text x="172.5" y="59.3">P2_7</text>
<text x="231.9" y="59.3">P0_3/ext ref0</text>
<text x="236.1" y="56.6">P0_4/sar0</text>
<text x="250" y="58.2">19</text>
<text x="250" y="55.6">20</text>
<text x="167.5" y="60.9">35</text>
<text x="167.5" y="63.5">36</text>
<text x="172.5" y="61.9">P12_7/uart_tx</text>
<text x="172.5" y="64.6">P12_6/uart_rx</text>
<text x="236.1" y="61.9">P0_2/sar1</text>
<text x="242.3" y="64.6">P0_1</text>
<text x="250" y="63.5">17</text>
<text x="250" y="60.9">18</text>
<text x="167.5" y="66.1">37</text>
<text x="167.5" y="68.8">38</text>
<text x="167.5" y="71.4">39</text>
<text x="172.5" y="67.2">P12_5</text>
<text x="172.5" y="69.8">P12_4</text>
<text x="240.7" y="69.8">P15_5</text>
<text x="242.3" y="67.2">P0_0</text>
<text x="250" y="71.4">14</text>
<text x="250" y="68.8">15</text>
<text x="250" y="66.1">16</text>
<text x="167.5" y="74.1">40</text>
<text x="167.5" y="76.7">41</text>
<text x="172.5" y="72.5">P12_3</text>
<text x="172.5" y="75.1">P12_2</text>
<text x="172.5" y="77.8">P12_1/i2c_sda</text>
<text x="230.4" y="77.8">P15_2/xtal out</text>
<text x="232.2" y="75.1">P15_3/xtal in</text>
<text x="233.1" y="72.5">P15_4/cmod</text>
<text x="250" y="76.7">12</text>
<text x="250" y="74.1">13</text>
<text x="167.5" y="79.4">42</text>
<text x="167.5" y="82">43</text>
<text x="172.5" y="80.4">P12_0/i2c_scl</text>
<text x="172.5" y="83.1">P1_0/swdio</text>
<text x="240.7" y="83.1">P15_0</text>
<text x="240.7" y="80.4">P15_1</text>
<text x="250" y="82">10</text>
<text x="250" y="79.4">11</text>
<text x="167.5" y="84.7">44</text>
<text x="167.5" y="87.3">45</text>
<text x="167.5" y="90">46</text>
<text x="172.5" y="85.7">P1_1/swdclk</text>
<text x="172.5" y="88.4">P1_2</text>
<text x="242.3" y="88.4">P3_6</text>
<text x="242.3" y="85.7">P3_7</text>
<text x="250" y="90">7</text>
<text x="250" y="87.3">8</text>
<text x="250" y="84.7">9</text>
<text x="167.5" y="92.6">47</text>
<text x="167.5" y="95.2">48</text>
<text x="172.5" y="91">P1_3</text>
<text x="172.5" y="93.7">P1_4</text>
<text x="242.3" y="93.7">P3_4</text>
<text x="242.3" y="91">P3_5</text>
<text x="250" y="95.2">5</text>
<text x="250" y="92.6">6</text>
<text x="167.5" y="97.9">49</text>
<text x="167.5" y="100.5">50</text>
<text x="172.5" y="96.3">P1_5</text>
<text x="172.5" y="99">P1_6</text>
<text x="172.5" y="101.6">P1_7</text>
<text x="231.9" y="99">P3_2/ext ref1</text>
<text x="242.3" y="101.6">P3_1</text>
<text x="242.3" y="96.3">P3_3</text>
<text x="250" y="100.5">3</text>
<text x="250" y="97.9">4</text>
<text x="167.5" y="103.2">51</text>
<text x="167.5" y="105.8">52</text>
<text x="172.5" y="104.2">GND</text>
<text x="172.5" y="106.9">VDDIO</text>
<text x="242.3" y="104.2">P3_0</text>
<text x="242.5" y="106.9">GND</text>
<text x="250" y="105.8">1</text>
<text x="250" y="103.2">2</text>
<text x="31.2" y="116.1" transform="rotate(-90 31.2 116.1)">2</text>
<text x="36.5" y="116.1" transform="rotate(-90 36.5 116.1)">1</text>
<text x="53.7" y="116.1" transform="rotate(-90 53.7 116.1)">2</text>
<text x="59" y="116.1" transform="rotate(-90 59 116.1)">1</text>
<text x="290.8" y="152.1">1</text>
<text x="290.8" y="154.8">2</text>
<text x="150.5" y="160.2" transform="rotate(-90 150.5 160.2)">5</text>
<text x="153.2" y="160.2" transform="rotate(-90 153.2 160.2)">4</text>
<text x="155.8" y="160.2" transform="rotate(-90 155.8 160.2)">3</text>
<text x="158.5" y="160.2" transform="rotate(-90 158.5 160.2)">2</text>
<text x="161.1" y="160.2" transform="rotate(-90 161.1 160.2)">1</text>
</g>
<g font-size="2.5" fill="#8d2323">
<text x="199.5" y="14.6">D+</text>
<text x="200.7" y="17.2">D-</text>
<text x="196.7" y="19.8">VBUS</text>
<text x="197.8" y="22.5">GND</text>
</g>
<g font-size="2.5">
<text x="206.4" y="126.7">1</text>
<text x="206.4" y="129.4">2</text>
<text x="218.3" y="126.7">1</text>
<text x="218.3" y="129.4">2</text>
<text x="206.4" y="132">3</text>
<text x="206.4" y="134.7">4</text>
<text x="206.4" y="137.3">5</text>
<text x="218.3" y="132">3</text>
<text x="218.3" y="134.7">4</text>
<text x="218.3" y="137.3">5</text>
<text x="206.4" y="140">6</text>
<text x="206.4" y="142.6">7</text>
<text x="218.3" y="140">6</text>
<text x="218.3" y="142.6">7</text>
<text x="206.4" y="145.3">8</text>
<text x="218.3" y="145.3">8</text>
</g>
<g font-size="2.3" fill="#00f">
<text x="136.3" y="21.4">Second UART</text>
<text x="23.8" y="128.6">Optional for internal AMP</text>
<text x="153.1" y="175.4" transform="rotate(-90 153.1 175.4)">VDD/ 1</text>
<text x="150.5" y="180.2" transform="rotate(-90 150.5 180.2)">VPP/RA3/ 4</text>
<text x="155.7" y="181.2" transform="rotate(-90 155.7 181.2)">VSS/GND/ 8</text>
<text x="161" y="185.9" transform="rotate(-90 161 185.9)">ICSPCLK/RA1/ 6</text>
<text x="104.5" y="187.8">Optional for PIC programming</text>
<text x="158.4" y="186" transform="rotate(-90 158.4 186)">ICSPDAT/RA0/ 7</text>
</g>
<g font-size="1.9" fill="#8d2323">
<text x="17.2" y="92.9">GND</text>
<text x="23.8" y="90.2">OUT</text>
</g>
<g font-size="1.4" fill="#00f">
<text x="141.6" y="57.2">(Might change for</text>
<text x="141.6" y="58.6">PSOC feedback)</text>
</g>
<g font-size=".8" fill="#238d23">
<text x="268.3" y="81.8" transform="rotate(-90 268.3 81.8)">1</text>
<text x="268.3" y="78.1" transform="rotate(-90 268.3 78.1)">2</text>
</g>
</svg>
